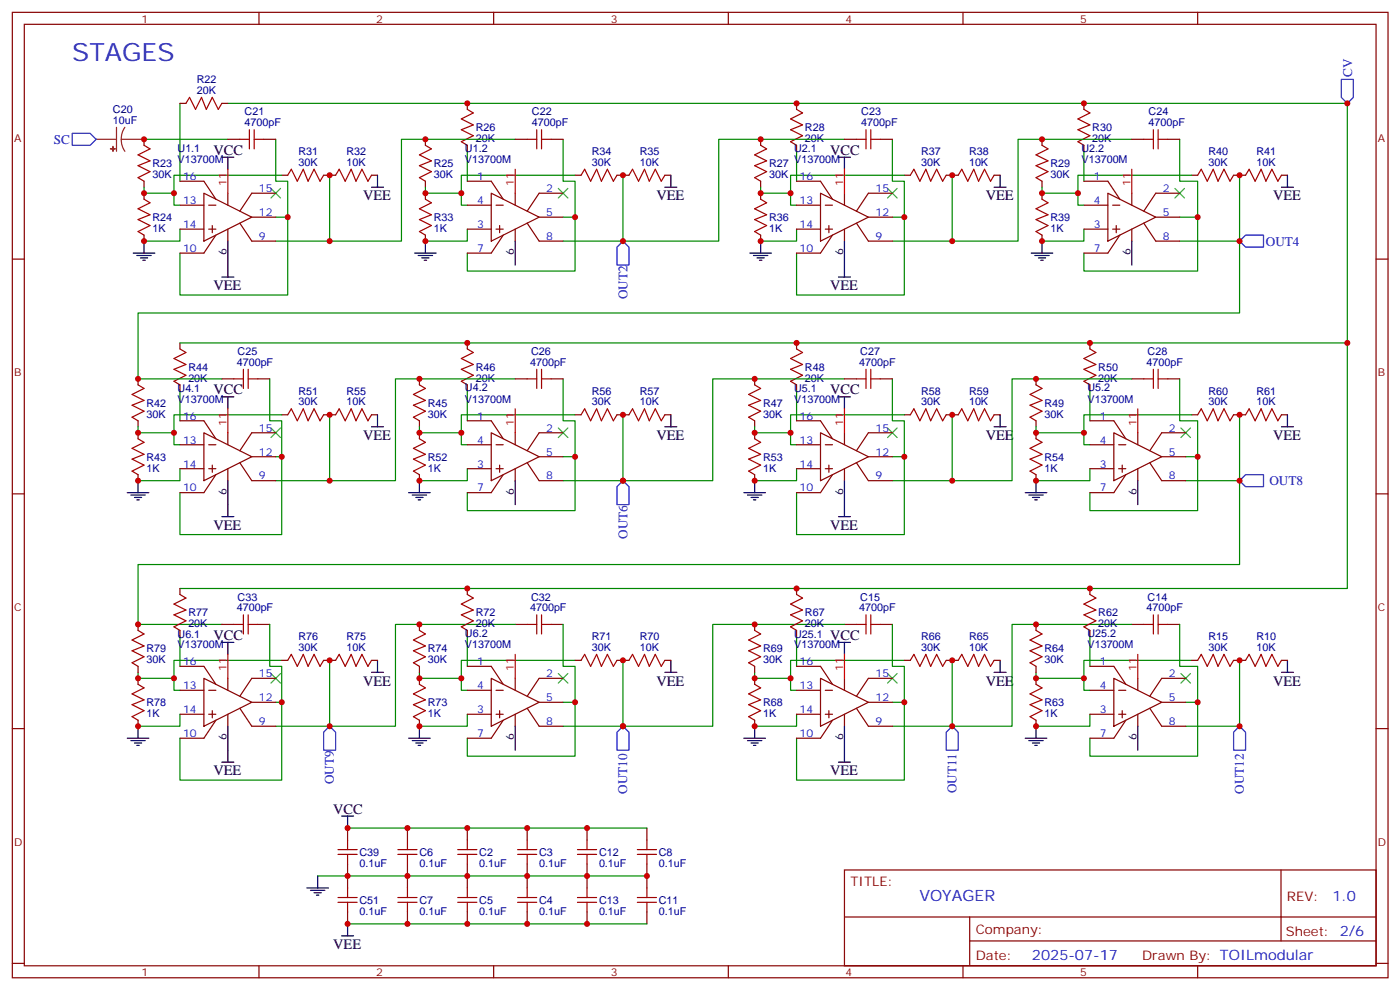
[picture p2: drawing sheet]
<svg xmlns="http://www.w3.org/2000/svg" width="413mm" height="292mm" viewBox="0 0 413 292" stroke-linecap="round" stroke-linejoin="round" font-family="sans-serif">
<g fill="none" stroke="#870000" stroke-width=".35">
<path d="M3.6 3.6h405.4v284.4h-405.4zM7.2 7.2h398.2v277.2h-398.2zM76.3 3.6v3.6M145.5 3.6v3.6M214.6 3.6v3.6M283.7 3.6v3.6M352.9 3.6v3.6M53 30.4h1.8M65.4 30.4h1.7M137.7 30.4v1.8M234.7 30.4v1.8M319.4 30.4v1.8"/>
<path d="M42.4 41v1.8M42.4 53.4v1.7M42.4 56.9v1.8M53 53.4h7.1l3.5 5.3M60.1 56.9l14.1 7.1-14.1 7zM67.1 41h3.6M67.1 56.9v3.5M77.7 41h3.5M81.2 56.9h-7l-3.5 5.3M83 51.6h1.8M95.4 51.6h3.5M109.5 51.6h1.7"/>
<path d="M125.3 41v1.8M125.3 53.4v1.7M125.3 56.9v1.8M137.7 42.8v1.8M137.7 53.4h7l3.6 5.3M144.7 56.9l14.2 7.1-14.2 7zM151.8 41h3.5M151.8 56.9v3.5M162.4 41h3.5M165.9 56.9h-7l-3.6 5.3M169.4 51.6h1.8M181.8 51.6h3.5"/>
<path d="M195.9 51.6h1.8M224.1 41v1.8M224.1 53.4v1.7M224.1 56.9v1.8M234.7 42.8v1.8M234.7 53.4h7.1l3.5 5.3M241.8 56.9l14.1 7.1-14.1 7zM248.8 41h3.5M248.8 56.9v3.5M259.4 41h3.5M262.9 56.9h-7l-3.6 5.3M266.5 51.6h1.7"/>
<path d="M278.8 51.6h3.5M292.9 51.6h1.8M307 41v1.8M307 53.4v1.7M307 56.9v1.8M319.4 42.8v1.8M319.4 53.4h7l3.6 5.3M326.4 56.9l14.1 7.1-14.1 7zM333.5 41h3.5M333.5 56.9v3.5M344.1 41h3.5M347.6 56.9h-7.1l-3.5 5.3"/>
<path d="M351.1 51.6h1.8M363.5 51.6h3.5M377.6 51.6h1.7M3.6 76.3h3.6M42.4 69.3v1.7M53 60.4h7.1M53 67.5h7.1M61.5 60.4h2.1M61.5 67.5h2.1M62.5 66.4v2.1M63.6 69.3l-3.5 5.2h-7.1M67.1 67.5v3.5"/>
<path d="M70.7 65.7l3.5 5.3h7M74.2 64h7M125.3 69.3v1.7M137.7 60.4h7M137.7 67.5h7M146.2 60.4h2.1M146.2 67.5h2.1M147.2 66.4v2.1M148.3 69.3l-3.6 5.2h-7M151.8 67.5v3.5M155.3 65.7l3.6 5.3h7M158.9 64h7"/>
<path d="M224.1 69.3v1.7M234.7 60.4h7.1M234.7 67.5h7.1M243.2 60.4h2.1M243.2 67.5h2.1M244.2 66.4v2.1M245.3 69.3l-3.5 5.2h-7.1M248.8 67.5v3.5M252.3 65.7l3.6 5.3h7M255.9 64h7M307 69.3v1.7M319.4 60.4h7"/>
<path d="M319.4 67.5h7M327.8 60.4h2.2M327.8 67.5h2.2M328.9 66.4v2.1M330 69.3l-3.6 5.2h-7M333.5 67.5v3.5M337 65.7l3.5 5.3h7.1M340.5 64h7.1M405.4 76.3h3.6M40.7 111.6v1.7M53 101v1.8M53 113.3v1.8"/>
<path d="M65.4 111.6h3.5M76 111.6h3.5M123.6 111.6v1.7M137.7 101v1.8M137.7 113.3v1.8M151.8 111.6h3.5M162.4 111.6h3.5M222.4 111.6v1.7M234.7 101v1.8M234.7 113.3v1.8M248.8 111.6h3.5M259.4 111.6h3.5"/>
<path d="M305.3 111.6v1.7M321.1 101v1.8M321.1 113.3v1.8M333.5 111.6h3.5M344.1 111.6h3.5M40.7 123.9v1.8M40.7 127.5v1.7M40.7 139.8v1.8M53 131h7.1M53 138h7.1M53 123.9h7.1l3.5 5.3M60.1 127.5l14.1 7-14.1 7.1z"/>
<path d="M61.5 131h2.1M61.5 138h2.1M62.5 137v2.1M63.6 139.8l-3.5 5.3h-7.1M67.1 127.5v3.5M67.1 138v3.6M70.7 136.3l3.5 5.3h7M74.2 134.5h7M81.2 127.5h-7l-3.5 5.3M83 122.2h1.8M95.4 122.2h3.5M109.5 122.2h1.7"/>
<path d="M123.6 123.9v1.8M123.6 127.5v1.7M123.6 139.8v1.8M137.7 131h7M137.7 138h7M137.7 123.9h7l3.6 5.3M144.7 127.5l14.2 7-14.2 7.1zM146.2 131h2.1M146.2 138h2.1M147.2 137v2.1M148.3 139.8l-3.6 5.3h-7M151.8 127.5v3.5"/>
<path d="M151.8 138v3.6M155.3 136.3l3.6 5.3h7M158.9 134.5h7M165.9 127.5h-7l-3.6 5.3M169.4 122.2h1.8M181.8 122.2h3.5M195.9 122.2h1.8M222.4 123.9v1.8M222.4 127.5v1.7M222.4 139.8v1.8M234.7 131h7.1M234.7 138h7.1"/>
<path d="M234.7 123.9h7.1l3.5 5.3M241.8 127.5l14.1 7-14.1 7.1zM243.2 131h2.1M243.2 138h2.1M244.2 137v2.1M245.3 139.8l-3.5 5.3h-7.1M248.8 127.5v3.5M248.8 138v3.6M252.3 136.3l3.6 5.3h7M255.9 134.5h7M262.9 127.5h-7l-3.6 5.3M266.5 122.2h1.7"/>
<path d="M278.8 122.2h3.5M292.9 122.2h1.8M305.3 123.9v1.8M305.3 127.5v1.7M305.3 139.8v1.8M321.1 131h7.1M321.1 138h7.1M321.1 123.9h7.1l3.5 5.3M328.2 127.5l14.1 7-14.1 7.1zM329.6 131h2.1M329.6 138h2.1M330.7 137v2.1"/>
<path d="M331.7 139.8l-3.5 5.3h-7.1M335.2 127.5v3.5M335.2 138v3.6M338.8 136.3l3.5 5.3h7.1M342.3 134.5h7.1M349.4 127.5h-7.1l-3.5 5.3M351.1 122.2h1.8M363.5 122.2h3.5M377.6 122.2h1.7M3.6 145.5h3.6M405.4 145.5h3.6M53 173.3v1.8"/>
<path d="M137.7 173.3v1.8M234.7 173.3v1.8M321.1 173.3v1.8M40.7 183.9v1.8M40.7 196.3v1.7M40.7 199.8v1.7M53 185.7v1.7M53 196.3h7.1l3.5 5.2M60.1 199.8l14.1 7-14.1 7.1zM65.4 183.9h3.5M67.1 199.8v3.5M76 183.9h3.5"/>
<path d="M81.2 199.8h-7l-3.5 5.3M83 194.5h1.8M95.4 194.5h3.5M109.5 194.5h1.7M123.6 183.9v1.8M123.6 196.3v1.7M123.6 199.8v1.7M137.7 185.7v1.7M137.7 196.3h7l3.6 5.2M144.7 199.8l14.2 7-14.2 7.1zM151.8 183.9h3.5M151.8 199.8v3.5"/>
<path d="M162.4 183.9h3.5M165.9 199.8h-7l-3.6 5.3M169.4 194.5h1.8M181.8 194.5h3.5M195.9 194.5h1.8M222.4 183.9v1.8M222.4 196.3v1.7M222.4 199.8v1.7M234.7 185.7v1.7M234.7 196.3h7.1l3.5 5.2M241.8 199.8l14.1 7-14.1 7.1zM248.8 183.9h3.5"/>
<path d="M248.8 199.8v3.5M259.4 183.9h3.5M262.9 199.8h-7l-3.6 5.3M266.5 194.5h1.7M278.8 194.5h3.5M292.9 194.5h1.8M305.3 183.9v1.8M305.3 196.3v1.7M305.3 199.8v1.7M321.1 185.7v1.7M321.1 196.3h7.1l3.5 5.2M328.2 199.8l14.1 7-14.1 7.1z"/>
<path d="M333.5 183.9h3.5M335.2 199.8v3.5M344.1 183.9h3.5M349.4 199.8h-7.1l-3.5 5.3M351.1 194.5h1.8M363.5 194.5h3.5M377.6 194.5h1.7M3.6 214.6h3.6M40.7 212.1v1.8M53 203.3h7.1M53 210.4h7.1M61.5 203.3h2.1"/>
<path d="M61.5 210.4h2.1M62.5 209.3v2.1M63.6 212.1l-3.5 5.3h-7.1M67.1 210.4v3.5M70.7 208.6l3.5 5.3h7M74.2 206.8h7M123.6 212.1v1.8M137.7 203.3h7M137.7 210.4h7M146.2 203.3h2.1M146.2 210.4h2.1M147.2 209.3v2.1"/>
<path d="M148.3 212.1l-3.6 5.3h-7M151.8 210.4v3.5M155.3 208.6l3.6 5.3h7M158.9 206.8h7M222.4 212.1v1.8M234.7 203.3h7.1M234.7 210.4h7.1M243.2 203.3h2.1M243.2 210.4h2.1M244.2 209.3v2.1M245.3 212.1l-3.5 5.3h-7.1M248.8 210.4v3.5"/>
<path d="M252.3 208.6l3.6 5.3h7M255.9 206.8h7M305.3 212.1v1.8M321.1 203.3h7.1M321.1 210.4h7.1M329.6 203.3h2.1M329.6 210.4h2.1M330.7 209.3v2.1M331.7 212.1l-3.5 5.3h-7.1M335.2 210.4v3.5M338.8 208.6l3.5 5.3h7.1M342.3 206.8h7.1"/>
<path d="M405.4 214.6h3.6M102.4 243.9v3.5M102.4 254.5v7M120.1 243.9v3.5M120.1 254.5v7M137.7 243.9v3.5M137.7 254.5v7M155.3 243.9v3.5M155.3 254.5v7M173 243.9v3.5M173 254.5v7M190.6 243.9v3.5"/>
<path d="M190.6 254.5v7M248.8 256.2h156.6v28.2h-156.6zM377.4 256.2v20.9M102.4 268.6v3.5M120.1 268.6v3.5M137.7 268.6v3.5M155.3 268.6v3.5M173 268.6v3.5M190.6 268.6v3.5M248.8 270.1h156.5M285.7 277.1h119.6M285.7 270.1v14.1"/>
<path d="M3.6 283.7h3.6M76.3 284.4v3.6M145.5 284.4v3.6M214.6 284.4v3.6M283.7 284.4v3.6M352.9 284.4v3.6M405.4 283.7h3.6"/>
</g>
<path d="M21.3 39.3h5.3l1.7 1.7-1.7 1.8h-5.3zM395.2 23.4h3.5v5.3l-1.7 1.7-1.8-1.7zM181.8 72.8l1.8-1.8 1.7 1.8v5.3h-3.5zM365.2 71l1.8-1.7h5.3v3.5h-5.3zM183.6 141.6l1.7 1.7v5.3h-3.5v-5.3zM365.2 141.6l1.8-1.8h5.3v3.5h-5.3zM97.1 213.9l1.8 1.8v5.2h-3.5v-5.2zM181.8 215.7l1.8-1.8 1.7 1.8v5.2h-3.5zM278.8 215.7l1.8-1.8 1.7 1.8v5.2h-3.5zM365.2 213.9l1.8 1.8v5.2h-3.5v-5.2z" fill="none" stroke="#00f" stroke-width=".35"/>
<g fill="none" stroke="#a10000" stroke-width=".35">
<path d="M54.8 30.4l1-1.7 1.8 3.5 1.8-3.5 1.4 3.5 1.7-3.5 1.8 3.5 1.1-1.8M73.5 38.2v5.7M74.9 38.2v5.7M137.7 32.2l1.8 1.1-3.6 1.7 3.6 1.8-3.6 1.4 3.6 1.8-3.6 1.7 1.8 1.1M158.2 38.2v5.7M159.6 38.2v5.7M234.7 32.2l1.8 1.1-3.6 1.7 3.6 1.8-3.6 1.4 3.6 1.8-3.6 1.7 1.8 1.1M255.2 38.2v5.7M256.6 38.2v5.7M319.4 32.2l1.7 1.1-3.5 1.7 3.5 1.8-3.5 1.4 3.5 1.8-3.5 1.7 1.8 1.1M339.8 38.2v5.7M341.2 38.2v5.7"/>
<path d="M42.4 58.7l1.8 1-3.5 1.8 3.5 1.8-3.5 1.4 3.5 1.7-3.5 1.8 1.7 1.1M42.4 42.8l1.8 1.1-3.5 1.7 3.5 1.8-3.5 1.4 3.5 1.8-3.5 1.7 1.7 1.1M70.7 41h2.8M74.9 41h2.8M84.8 51.6l1-1.8 1.8 3.6 1.8-3.6 1.4 3.6 1.7-3.6 1.8 3.6 1.1-1.8M98.9 51.6l1-1.8 1.8 3.6 1.8-3.6 1.4 3.6 1.7-3.6 1.8 3.6 1.1-1.8M125.3 58.7l1.8 1-3.5 1.8 3.5 1.8-3.5 1.4 3.5 1.7-3.5 1.8 1.7 1.1M125.3 42.8l1.8 1.1-3.5 1.7 3.5 1.8-3.5 1.4 3.5 1.8-3.5 1.7 1.7 1.1M155.3 41h2.9M159.6 41h2.8M171.2 51.6l1.1-1.8 1.7 3.6 1.8-3.6 1.4 3.6 1.8-3.6 1.7 3.6 1.1-1.8M185.3 51.6l1.1-1.8 1.7 3.6 1.8-3.6 1.4 3.6 1.8-3.6 1.7 3.6 1.1-1.8"/>
<path d="M224.1 58.7l1.8 1-3.5 1.8 3.5 1.8-3.5 1.4 3.5 1.7-3.5 1.8 1.7 1.1M224.1 42.8l1.8 1.1-3.5 1.7 3.5 1.8-3.5 1.4 3.5 1.8-3.5 1.7 1.7 1.1M252.3 41h2.9M256.6 41h2.8M268.2 51.6l1.1-1.8 1.7 3.6 1.8-3.6 1.4 3.6 1.8-3.6 1.7 3.6 1.1-1.8M282.3 51.6l1.1-1.8 1.8 3.6 1.7-3.6 1.4 3.6 1.8-3.6 1.8 3.6 1-1.8M307 58.7l1.8 1-3.5 1.8 3.5 1.8-3.5 1.4 3.5 1.7-3.5 1.8 1.7 1.1M307 42.8l1.8 1.1-3.5 1.7 3.5 1.8-3.5 1.4 3.5 1.8-3.5 1.7 1.7 1.1M337 41h2.8M341.2 41h2.9M352.9 51.6l1-1.8 1.8 3.6 1.8-3.6 1.4 3.6 1.7-3.6 1.8 3.6 1.1-1.8M367 51.6l1.1-1.8 1.7 3.6 1.8-3.6 1.4 3.6 1.8-3.6 1.7 3.6 1.1-1.8"/>
<path d="M40.7 113.3l1.7 1.1-3.5 1.8 3.5 1.7-3.5 1.4 3.5 1.8-3.5 1.8 1.8 1M53 102.8l1.8 1-3.5 1.8 3.5 1.8-3.5 1.4 3.5 1.7-3.5 1.8 1.7 1M68.9 111.6h2.8M71.7 108.8v5.6M73.1 111.6h2.9M73.1 108.8v5.6M123.6 113.3l1.7 1.1-3.5 1.8 3.5 1.7-3.5 1.4 3.5 1.8-3.5 1.8 1.8 1M137.7 102.8l1.8 1-3.6 1.8 3.6 1.8-3.6 1.4 3.6 1.7-3.6 1.8 1.8 1M155.3 111.6h2.9M158.2 108.8v5.6M159.6 111.6h2.8M159.6 108.8v5.6"/>
<path d="M222.4 113.3l1.7 1.1-3.5 1.8 3.5 1.7-3.5 1.4 3.5 1.8-3.5 1.8 1.8 1M234.7 102.8l1.8 1-3.6 1.8 3.6 1.8-3.6 1.4 3.6 1.7-3.6 1.8 1.8 1M252.3 111.6h2.9M255.2 108.8v5.6M256.6 111.6h2.8M256.6 108.8v5.6M305.3 113.3l1.7 1.1-3.5 1.8 3.5 1.7-3.5 1.4 3.5 1.8-3.5 1.8 1.8 1M321.1 102.8l1.8 1-3.5 1.8 3.5 1.8-3.5 1.4 3.5 1.7-3.5 1.8 1.7 1M337 111.6h2.8M339.8 108.8v5.6M341.2 108.8v5.6M341.2 111.6h2.9"/>
<path d="M40.7 129.2l1.7 1.1-3.5 1.7 3.5 1.8-3.5 1.4 3.5 1.8-3.5 1.7 1.8 1.1M84.8 122.2l1-1.8 1.8 3.5 1.8-3.5 1.4 3.5 1.7-3.5 1.8 3.5 1.1-1.7M98.9 122.2l1-1.8 1.8 3.5 1.8-3.5 1.4 3.5 1.7-3.5 1.8 3.5 1.1-1.7M123.6 129.2l1.7 1.1-3.5 1.7 3.5 1.8-3.5 1.4 3.5 1.8-3.5 1.7 1.8 1.1M171.2 122.2l1.1-1.8 1.7 3.5 1.8-3.5 1.4 3.5 1.8-3.5 1.7 3.5 1.1-1.7M185.3 122.2l1.1-1.8 1.7 3.5 1.8-3.5 1.4 3.5 1.8-3.5 1.7 3.5 1.1-1.7M222.4 129.2l1.7 1.1-3.5 1.7 3.5 1.8-3.5 1.4 3.5 1.8-3.5 1.7 1.8 1.1M268.2 122.2l1.1-1.8 1.7 3.5 1.8-3.5 1.4 3.5 1.8-3.5 1.7 3.5 1.1-1.7M282.3 122.2l1.1-1.8 1.8 3.5 1.7-3.5 1.4 3.5 1.8-3.5 1.8 3.5 1-1.7M305.3 129.2l1.7 1.1-3.5 1.7 3.5 1.8-3.5 1.4 3.5 1.8-3.5 1.7 1.8 1.1M352.9 122.2l1-1.8 1.8 3.5 1.8-3.5 1.4 3.5 1.7-3.5 1.8 3.5 1.1-1.7M367 122.2l1.1-1.8 1.7 3.5 1.8-3.5 1.4 3.5 1.8-3.5 1.7 3.5 1.1-1.7"/>
<path d="M53 175.1l1.8 1-3.5 1.8 3.5 1.8-3.5 1.4 3.5 1.7-3.5 1.8 1.7 1.1M137.7 175.1l1.8 1-3.6 1.8 3.6 1.8-3.6 1.4 3.6 1.7-3.6 1.8 1.8 1.1M234.7 175.1l1.8 1-3.6 1.8 3.6 1.8-3.6 1.4 3.6 1.7-3.6 1.8 1.8 1.1M321.1 175.1l1.8 1-3.5 1.8 3.5 1.8-3.5 1.4 3.5 1.7-3.5 1.8 1.7 1.1M40.7 185.7l1.7 1-3.5 1.8 3.5 1.8-3.5 1.4 3.5 1.7-3.5 1.8 1.8 1.1M68.9 183.9h2.8M71.7 181.1v5.6M73.1 181.1v5.6M73.1 183.9h2.9M84.8 194.5l1-1.8 1.8 3.6 1.8-3.6 1.4 3.6 1.7-3.6 1.8 3.6 1.1-1.8M98.9 194.5l1-1.8 1.8 3.6 1.8-3.6 1.4 3.6 1.7-3.6 1.8 3.6 1.1-1.8M123.6 185.7l1.7 1-3.5 1.8 3.5 1.8-3.5 1.4 3.5 1.7-3.5 1.8 1.8 1.1"/>
<path d="M155.3 183.9h2.9M158.2 181.1v5.6M159.6 181.1v5.6M159.6 183.9h2.8M171.2 194.5l1.1-1.8 1.7 3.6 1.8-3.6 1.4 3.6 1.8-3.6 1.7 3.6 1.1-1.8M185.3 194.5l1.1-1.8 1.7 3.6 1.8-3.6 1.4 3.6 1.8-3.6 1.7 3.6 1.1-1.8M222.4 185.7l1.7 1-3.5 1.8 3.5 1.8-3.5 1.4 3.5 1.7-3.5 1.8 1.8 1.1M252.3 183.9h2.9M255.2 181.1v5.6M256.6 181.1v5.6M256.6 183.9h2.8M268.2 194.5l1.1-1.8 1.7 3.6 1.8-3.6 1.4 3.6 1.8-3.6 1.7 3.6 1.1-1.8"/>
<path d="M282.3 194.5l1.1-1.8 1.8 3.6 1.7-3.6 1.4 3.6 1.8-3.6 1.8 3.6 1-1.8M305.3 185.7l1.7 1-3.5 1.8 3.5 1.8-3.5 1.4 3.5 1.7-3.5 1.8 1.8 1.1M337 183.9h2.8M339.8 181.1v5.6M341.2 181.1v5.6M341.2 183.9h2.9M352.9 194.5l1-1.8 1.8 3.6 1.8-3.6 1.4 3.6 1.7-3.6 1.8 3.6 1.1-1.8M367 194.5l1.1-1.8 1.7 3.6 1.8-3.6 1.4 3.6 1.8-3.6 1.7 3.6 1.1-1.8M40.7 201.5l1.7 1.1-3.5 1.8 3.5 1.7-3.5 1.4 3.5 1.8-3.5 1.8 1.8 1M123.6 201.5l1.7 1.1-3.5 1.8 3.5 1.7-3.5 1.4 3.5 1.8-3.5 1.8 1.8 1M222.4 201.5l1.7 1.1-3.5 1.8 3.5 1.7-3.5 1.4 3.5 1.8-3.5 1.8 1.8 1M305.3 201.5l1.7 1.1-3.5 1.8 3.5 1.7-3.5 1.4 3.5 1.8-3.5 1.8 1.8 1"/>
<path d="M99.6 251.6h5.6M99.6 250.2h5.6M102.4 247.4v2.8M102.4 251.6v2.9M117.2 251.6h5.7M117.2 250.2h5.7M120.1 247.4v2.8M120.1 251.6v2.9M134.9 251.6h5.6M134.9 250.2h5.6M137.7 247.4v2.8M137.7 251.6v2.9"/>
<path d="M152.5 251.6h5.7M152.5 250.2h5.7M155.3 247.4v2.8M155.3 251.6v2.9M170.1 251.6h5.7M170.1 250.2h5.7M173 247.4v2.8M173 251.6v2.9M187.8 251.6h5.6M187.8 250.2h5.6M190.6 247.4v2.8M190.6 251.6v2.9"/>
<path d="M99.6 264.3h5.6M99.6 265.7h5.6M102.4 261.5v2.8M102.4 265.7v2.9M117.2 264.3h5.7M117.2 265.7h5.7M120.1 261.5v2.8M120.1 265.7v2.9M134.9 264.3h5.6M134.9 265.7h5.6M137.7 261.5v2.8M137.7 265.7v2.9"/>
<path d="M152.5 264.3h5.7M152.5 265.7h5.7M155.3 261.5v2.8M155.3 265.7v2.9M170.1 264.3h5.7M170.1 265.7h5.7M173 261.5v2.8M173 265.7v2.9M187.8 264.3h5.6M187.8 265.7h5.6M190.6 261.5v2.8M190.6 265.7v2.9"/>
</g>
<g fill="none" stroke="#008700" stroke-width=".35">
<path d="M53 30.4v23M67.1 30.4h329.9v70.6h-344M42.4 55.1v1.8h8.9M42.4 41h24.7M81.2 41v12.4h3.6v10.6h-3.6M83 51.6h-31.7v8.8h1.7M125.3 55.1v1.8h10.6M137.7 44.6v8.8M151.8 41h-33.5v30h-21.2v-19.4M165.9 41v12.4h3.5v10.6h-3.5M169.4 51.6h-33.5v8.8h1.8M224.1 55.1v1.8h8.8"/>
<path d="M234.7 44.6v8.8M248.8 41h-37v30h-28.2v-19.4M262.9 41v12.4h3.6v10.6h-3.6M266.5 51.6h-33.6v8.8h1.8M307 55.1v1.8h10.6M319.4 44.6v8.8M333.5 41h-33.5v30h-19.4v-19.4M347.6 41v12.4h5.3v10.6h-5.3M351.1 51.6h-33.5v8.8h1.8M365.2 51.6v19.4h-17.6M53 67.5v3.5h-10.6M81.2 71h15.9"/>
<path d="M84.8 64v22.9h-31.8v-12.4M137.7 67.5v3.5h-12.4M165.9 71h17.7M169.4 64v15.8h-31.7v-5.3M234.7 67.5v3.5h-10.6M262.9 71h17.7M266.5 64v22.9h-31.8v-12.4M319.4 67.5v3.5h-12.4M352.9 64v15.8h-33.5v-5.3M365.2 71v21.2h-324.5v19.4h24.7M53 115.1v8.8M79.5 111.6v12.3h3.5v10.6h-1.8"/>
<path d="M137.7 115.1v8.8M151.8 111.6h-35.3v30h-19.4v-19.4M165.9 111.6v12.3h3.5v10.6h-3.5M234.7 115.1v8.8M248.8 111.6h-38.8v30h-26.4M262.9 111.6v12.3h3.6v10.6M321.1 115.1v8.8M333.5 111.6h-35.3v30h-17.6M347.6 111.6v12.3h5.3v10.6M397 101v72.3h-344M40.7 125.7v1.8h10.6M53 138v3.6h-12.3"/>
<path d="M83 122.2h-31.7v8.8h1.7M83 134.5v22.9h-30v-12.3M123.6 125.7v1.8h12.3M137.7 138v3.6h-14.1M169.4 134.5v15.9h-31.7v-5.3M169.4 122.2h-33.5v8.8h1.8M183.6 122.2v19.4h-17.7M222.4 125.7v1.8h10.5M234.7 138v3.6h-12.3M262.9 134.5h3.6v22.9h-31.8v-12.3M266.5 122.2h-33.6v8.8h1.8M280.6 122.2v19.4h-17.7"/>
<path d="M305.3 125.7v1.8h14.1M321.1 138v3.6h-15.8M349.4 134.5h3.5v15.9h-31.8v-5.3M351.1 122.2h-31.7v8.8h1.7M365.2 122.2v19.4h-15.8M81.2 141.6h15.9M365.2 141.6v24.7h-324.5v17.6h24.7M40.7 198v1.8h10.6M53 187.4v8.9M79.5 183.9v12.4h3.5v10.5h-1.8M83 194.5h-31.7v8.8h1.7M123.6 198v1.8h12.3"/>
<path d="M137.7 187.4v8.9M151.8 183.9h-35.3v30h-19.4v-19.4M165.9 183.9v12.4h3.5v10.5h-3.5M169.4 194.5h-33.5v8.8h1.8M183.6 194.5v19.4h-17.7M222.4 198v1.8h10.5M234.7 187.4v8.9M248.8 183.9h-38.8v30h-26.4M262.9 183.9v12.4h3.6v10.5M266.5 194.5h-33.6v8.8h1.8M280.6 194.5v19.4h-17.7M305.3 198v1.8h14.1"/>
<path d="M321.1 187.4v8.9M333.5 183.9h-35.3v30h-17.6M347.6 183.9v12.4h5.3v10.5M351.1 194.5h-31.7v8.8h1.7M365.2 194.5v19.4h-15.8M53 210.4v3.5h-12.3M81.2 213.9h15.9M83 206.8v23h-30v-12.4M137.7 210.4v3.5h-14.1M169.4 206.8v15.9h-31.7v-5.3M234.7 210.4v3.5h-12.3M262.9 206.8h3.6v23h-31.8v-12.4"/>
<path d="M321.1 210.4v3.5h-15.8M349.4 206.8h3.5v15.9h-31.8v-5.3M93.6 258h97M102.4 243.9h88.2M102.4 272.1h88.2"/>
</g>
<g fill="none" stroke="#000" stroke-width=".35">
<path d="M65.4 46.3h3.5M67.1 46.3v3.5M109.5 55.1h3.5M111.2 51.6v3.5M195.9 55.1h3.5M197.7 51.6v3.5M247.1 46.3h3.5M248.8 46.3v3.5M292.9 55.1h3.5M294.7 51.6v3.5M377.6 55.1h3.5M379.3 51.6v3.5"/>
<path d="M39.3 74.5h6.3M40.3 75.2h4.3M41.4 76h2.1M42.1 76.7h.7M42.4 71v3.5M67.1 71v10.6M122.2 74.5h6.3M123.2 75.2h4.3M124.3 76h2.1M125 76.7h.7M125.3 71v3.5M151.8 71v7.1"/>
<path d="M220.9 74.5h6.4M222 75.2h4.2M223.1 76h2.1M223.8 76.7h.7M224.1 71v3.5M248.8 71v10.6M303.8 74.5h6.4M304.9 75.2h4.2M306 76h2.1M306.7 76.7h.7M307 71v3.5M333.5 71v7.1"/>
<path d="M65.4 81.6h3.5M247.1 81.6h3.5M65.4 116.9h3.5M67.1 116.9v3.5M247.1 116.9h3.5M248.8 116.9v3.5M109.5 125.7h3.5M111.2 122.2v3.5M195.9 125.7h3.5M197.7 122.2v3.5M292.9 125.7h3.5M294.7 122.2v3.5"/>
<path d="M377.6 125.7h3.5M379.3 122.2v3.5M37.5 145.1h6.4M38.6 145.8h4.2M39.6 146.5h2.1M40.3 147.2h.7M40.7 141.6v3.5M65.4 152.2h3.5M67.1 141.6v10.6M120.4 145.1h6.4M121.5 145.8h4.2M122.5 146.5h2.1"/>
<path d="M123.2 147.2h.7M123.6 141.6v3.5M151.8 141.6v7M219.2 145.1h6.3M220.2 145.8h4.3M221.3 146.5h2.1M222 147.2h.7M222.4 141.6v3.5M247.1 152.2h3.5M248.8 141.6v10.6M302.1 145.1h6.3M303.1 145.8h4.3"/>
<path d="M304.2 146.5h2.1M304.9 147.2h.7M305.3 141.6v3.5M335.2 141.6v7M65.4 189.2h3.5M67.1 189.2v3.5M109.5 198h3.5M111.2 194.5v3.5M195.9 198h3.5M197.7 194.5v3.5M247.1 189.2h3.5M248.8 189.2v3.5"/>
<path d="M292.9 198h3.5M294.7 194.5v3.5M377.6 198h3.5M379.3 194.5v3.5M37.5 217.4h6.4M38.6 218.1h4.2M39.6 218.8h2.1M40.3 219.5h.7M40.7 213.9v3.5M67.1 213.9v10.6M120.4 217.4h6.4M121.5 218.1h4.2"/>
<path d="M122.5 218.8h2.1M123.2 219.5h.7M123.6 213.9v3.5M151.8 213.9v7M219.2 217.4h6.3M220.2 218.1h4.3M221.3 218.8h2.1M222 219.5h.7M222.4 213.9v3.5M248.8 213.9v10.6M302.1 217.4h6.3M303.1 218.1h4.3"/>
<path d="M304.2 218.8h2.1M304.9 219.5h.7M305.3 213.9v3.5M335.2 213.9v7M65.4 224.5h3.5M247.1 224.5h3.5M93.6 258v3.5M100.6 240.3h3.6M102.4 240.3v3.6M90.4 261.5h6.4M91.5 262.2h4.2M92.5 262.9h2.2"/>
<path d="M93.2 263.6h.7M100.6 275.6h3.6M102.4 272.1v3.5"/>
</g>
<g fill="none" stroke="#3c3" stroke-width=".35">
<path d="M79.8 55.5l2.9 2.8M82.7 55.5l-2.9 2.8M164.5 55.5l2.8 2.8M167.3 55.5l-2.8 2.8M261.5 55.5l2.8 2.8M264.3 55.5l-2.8 2.8M346.2 55.5l2.8 2.8M349 55.5l-2.8 2.8M79.8 126l2.9 2.9M82.7 126l-2.9 2.9M164.5 126l2.8 2.9M167.3 126l-2.8 2.9"/>
<path d="M261.5 126l2.8 2.9M264.3 126l-2.8 2.9M347.9 126l2.9 2.9M350.8 126l-2.9 2.9M79.8 198.4l2.9 2.8M82.7 198.4l-2.9 2.8M164.5 198.4l2.8 2.8M167.3 198.4l-2.8 2.8M261.5 198.4l2.8 2.8M264.3 198.4l-2.8 2.8M347.9 198.4l2.9 2.8M350.8 198.4l-2.9 2.8"/>
</g>
<path d="M34.3 37.5v7.1M36.8 37.5l-.8 1.7-.3 1.8M28.3 41h6M35.7 41l.3 1.9 .8 1.7M35.7 41h6.7" fill="none" stroke="#8c2424" stroke-width=".35"/>
<g fill="#8c2424" stroke="#8c2424" stroke-width=".35">
<path d="M33.3 43.1v1.5z"/>
<path d="M32.6 43.8l1.4 .1z"/>
</g>
<path d="M67.1 49.8v7.1M151.8 49.8v7.1M248.8 49.8v7.1M333.5 49.8v7.1M67.1 120.4v7.1M151.8 120.4v7.1M248.8 120.4v7.1M335.2 120.4v7.1M67.1 192.7v7.1M151.8 192.7v7.1M248.8 192.7v7.1M335.2 192.7v7.1" fill="none" stroke="#f00" stroke-width=".35"/>
<g fill="#c00">
<circle cx="234.7" cy="30.4" r=".88"/>
<circle cx="319.4" cy="30.4" r=".88"/>
<circle cx="123.6" cy="111.6" r=".88"/>
<circle cx="123.6" cy="127.5" r=".88"/>
<circle cx="123.6" cy="141.6" r=".88"/>
<circle cx="280.6" cy="141.6" r=".88"/>
<circle cx="183.6" cy="141.6" r=".88"/>
<circle cx="365.2" cy="122.2" r=".88"/>
<circle cx="321.1" cy="101" r=".88"/>
<circle cx="305.3" cy="141.6" r=".88"/>
<circle cx="305.3" cy="127.5" r=".88"/>
<circle cx="305.3" cy="111.6" r=".88"/>
<circle cx="280.6" cy="122.2" r=".88"/>
<circle cx="234.7" cy="101" r=".88"/>
<circle cx="222.4" cy="141.6" r=".88"/>
<circle cx="222.4" cy="127.5" r=".88"/>
<circle cx="222.4" cy="111.6" r=".88"/>
<circle cx="183.6" cy="122.2" r=".88"/>
<circle cx="137.7" cy="101" r=".88"/>
<circle cx="97.1" cy="122.2" r=".88"/>
<circle cx="40.7" cy="141.6" r=".88"/>
<circle cx="40.7" cy="127.5" r=".88"/>
<circle cx="40.7" cy="111.6" r=".88"/>
<circle cx="307" cy="71" r=".88"/>
<circle cx="307" cy="56.9" r=".88"/>
<circle cx="307" cy="41" r=".88"/>
<circle cx="280.6" cy="51.6" r=".88"/>
<circle cx="224.1" cy="71" r=".88"/>
<circle cx="224.1" cy="56.9" r=".88"/>
<circle cx="224.1" cy="41" r=".88"/>
<circle cx="183.6" cy="51.6" r=".88"/>
<circle cx="125.3" cy="71" r=".88"/>
<circle cx="125.3" cy="56.9" r=".88"/>
<circle cx="125.3" cy="41" r=".88"/>
<circle cx="137.7" cy="30.4" r=".88"/>
<circle cx="97.1" cy="51.6" r=".88"/>
<circle cx="42.4" cy="71" r=".88"/>
<circle cx="42.4" cy="56.9" r=".88"/>
<circle cx="42.4" cy="41" r=".88"/>
<circle cx="352.9" cy="134.5" r=".88"/>
<circle cx="319.4" cy="127.5" r=".88"/>
<circle cx="266.5" cy="134.5" r=".88"/>
<circle cx="232.9" cy="127.5" r=".88"/>
<circle cx="169.4" cy="134.5" r=".88"/>
<circle cx="135.9" cy="127.5" r=".88"/>
<circle cx="51.3" cy="127.5" r=".88"/>
<circle cx="83" cy="134.5" r=".88"/>
<circle cx="352.9" cy="64" r=".88"/>
<circle cx="317.6" cy="56.9" r=".88"/>
<circle cx="266.5" cy="64" r=".88"/>
<circle cx="232.9" cy="56.9" r=".88"/>
<circle cx="135.9" cy="56.9" r=".88"/>
<circle cx="169.4" cy="64" r=".88"/>
<circle cx="51.3" cy="56.9" r=".88"/>
<circle cx="84.8" cy="64" r=".88"/>
<circle cx="280.6" cy="213.9" r=".88"/>
<circle cx="183.6" cy="213.9" r=".88"/>
<circle cx="137.7" cy="173.3" r=".88"/>
<circle cx="234.7" cy="173.3" r=".88"/>
<circle cx="83" cy="206.8" r=".88"/>
<circle cx="51.3" cy="199.8" r=".88"/>
<circle cx="135.9" cy="199.8" r=".88"/>
<circle cx="169.4" cy="206.8" r=".88"/>
<circle cx="232.9" cy="199.8" r=".88"/>
<circle cx="266.5" cy="206.8" r=".88"/>
<circle cx="319.4" cy="199.8" r=".88"/>
<circle cx="352.9" cy="206.8" r=".88"/>
<circle cx="40.7" cy="199.8" r=".88"/>
<circle cx="40.7" cy="213.9" r=".88"/>
<circle cx="97.1" cy="194.5" r=".88"/>
<circle cx="123.6" cy="183.9" r=".88"/>
<circle cx="123.6" cy="199.8" r=".88"/>
<circle cx="123.6" cy="213.9" r=".88"/>
<circle cx="183.6" cy="194.5" r=".88"/>
<circle cx="222.4" cy="183.9" r=".88"/>
<circle cx="222.4" cy="199.8" r=".88"/>
<circle cx="222.4" cy="213.9" r=".88"/>
<circle cx="280.6" cy="194.5" r=".88"/>
<circle cx="305.3" cy="183.9" r=".88"/>
<circle cx="305.3" cy="199.8" r=".88"/>
<circle cx="305.3" cy="213.9" r=".88"/>
<circle cx="397" cy="101" r=".88"/>
<circle cx="321.1" cy="173.3" r=".88"/>
<circle cx="365.2" cy="51.6" r=".88"/>
<circle cx="365.2" cy="71" r=".88"/>
<circle cx="280.6" cy="71" r=".88"/>
<circle cx="183.6" cy="71" r=".88"/>
<circle cx="97.1" cy="71" r=".88"/>
<circle cx="365.2" cy="141.6" r=".88"/>
<circle cx="40.7" cy="183.9" r=".88"/>
<circle cx="97.1" cy="141.6" r=".88"/>
<circle cx="97.1" cy="213.9" r=".88"/>
<circle cx="365.2" cy="194.5" r=".88"/>
<circle cx="365.2" cy="213.9" r=".88"/>
<circle cx="397" cy="30.4" r=".88"/>
<circle cx="102.4" cy="243.9" r=".88"/>
<circle cx="173" cy="243.9" r=".88"/>
<circle cx="120.1" cy="243.9" r=".88"/>
<circle cx="155.3" cy="243.9" r=".88"/>
<circle cx="137.7" cy="243.9" r=".88"/>
<circle cx="102.4" cy="272.1" r=".88"/>
<circle cx="173" cy="272.1" r=".88"/>
<circle cx="120.1" cy="272.1" r=".88"/>
<circle cx="137.7" cy="272.1" r=".88"/>
<circle cx="155.3" cy="272.1" r=".88"/>
<circle cx="190.6" cy="258" r=".88"/>
<circle cx="173" cy="258" r=".88"/>
<circle cx="120.1" cy="258" r=".88"/>
<circle cx="137.7" cy="258" r=".88"/>
<circle cx="155.3" cy="258" r=".88"/>
<circle cx="102.4" cy="258" r=".88"/>
</g>
<text font-size="7.4" fill="#00f" x="21.3" y="18.1">STAGES</text>
<text font-size="4.6" fill="#00f" x="270.9" y="265.3">VOYAGER</text>
<g font-size="4.2">
<text x="62.9" y="45.6">VCC</text>
<text x="244.6" y="45.6">VCC</text>
<text x="107" y="59">VEE</text>
<text x="193.4" y="59">VEE</text>
<text x="290.4" y="59">VEE</text>
<text x="375.1" y="59">VEE</text>
<text x="62.9" y="85.5">VEE</text>
<text x="244.6" y="85.5">VEE</text>
<text x="62.9" y="116.2">VCC</text>
<text x="244.6" y="116.2">VCC</text>
<text x="107" y="129.6">VEE</text>
<text x="193.4" y="129.6">VEE</text>
<text x="290.4" y="129.6">VEE</text>
<text x="375.1" y="129.6">VEE</text>
<text x="62.9" y="156">VEE</text>
<text x="244.6" y="156">VEE</text>
<text x="62.9" y="188.5">VCC</text>
<text x="244.6" y="188.5">VCC</text>
<text x="107" y="201.9">VEE</text>
<text x="193.4" y="201.9">VEE</text>
<text x="290.4" y="201.9">VEE</text>
<text x="375.1" y="201.9">VEE</text>
<text x="62.9" y="228.4">VEE</text>
<text x="244.6" y="228.4">VEE</text>
<text x="98.2" y="239.6">VCC</text>
<text x="98.2" y="279.5">VEE</text>
</g>
<g font-size="4.2" fill="#00f">
<text x="392.6" y="265.5">1.0</text>
<text x="304.1" y="282.9">2025-07-17</text>
</g>
<g font-size="3.9" fill="#00f">
<text x="398.4" y="22.8" transform="rotate(-90 398.4 22.8)">CV</text>
<text x="15.9" y="42.3">SC</text>
<text x="373" y="72.3">OUT4</text>
<text x="184.8" y="88.2" transform="rotate(-90 184.8 88.2)">OUT2</text>
<text x="374" y="142.8">OUT8</text>
<text x="184.8" y="158.7" transform="rotate(-90 184.8 158.7)">OUT6</text>
<text x="98.4" y="231" transform="rotate(-90 98.4 231)">OUT9</text>
<text x="184.8" y="233.8" transform="rotate(-90 184.8 233.8)">OUT10</text>
<text x="281.8" y="233.7" transform="rotate(-90 281.8 233.7)">OUT11</text>
<text x="366.5" y="233.7" transform="rotate(-90 366.5 233.7)">OUT12</text>
</g>
<g font-size="3.9" fill="#800">
<text x="250.6" y="260.8">TITLE:</text>
<text x="379.2" y="265.5">REV:</text>
<text x="287.5" y="275">Company:</text>
<text x="378.9" y="275.6">Sheet: 2/6</text>
<text x="287.5" y="282.7">Date:</text>
<text x="336.5" y="282.8">Drawn By: TOILmodular</text>
</g>
<g font-size="3.2" fill="#800">
<text x="41.7" y="6.6">1</text>
<text x="110.9" y="6.6">2</text>
<text x="180" y="6.6">3</text>
<text x="249.2" y="6.6">4</text>
<text x="318.3" y="6.6">5</text>
<text x="4.2" y="41.7">A</text>
<text x="406" y="41.7">A</text>
<text x="4.2" y="110.9">B</text>
<text x="406" y="110.9">B</text>
<text x="4.2" y="180">C</text>
<text x="406" y="180">C</text>
<text x="4.2" y="249.2">D</text>
<text x="406" y="249.2">D</text>
<text x="41.7" y="287.4">1</text>
<text x="110.9" y="287.4">2</text>
<text x="180" y="287.4">3</text>
<text x="249.2" y="287.4">4</text>
<text x="318.3" y="287.4">5</text>
</g>
<g font-size="3.2" fill="#000080">
<text x="58" y="27.6">20K</text>
<text x="58" y="24.5">R22</text>
<text x="33.3" y="33.2">C20</text>
<text x="72.1" y="33.9">C21</text>
<text x="156.7" y="33.9">C22</text>
<text x="253.8" y="33.9">C23</text>
<text x="338.4" y="33.9">C24</text>
<text x="33.3" y="36.4">10uF</text>
<text x="72.1" y="37.1">4700pF</text>
<text x="140.2" y="41.9">20K</text>
<text x="140.2" y="38.7">R26</text>
<text x="156.7" y="37.1">4700pF</text>
<text x="237.2" y="41.9">20K</text>
<text x="237.2" y="38.7">R28</text>
<text x="253.8" y="37.1">4700pF</text>
<text x="321.8" y="41.9">20K</text>
<text x="321.8" y="38.7">R30</text>
<text x="338.4" y="37.1">4700pF</text>
<text x="52.3" y="44.9">U1.1</text>
<text x="88" y="45.6">R31</text>
<text x="102.1" y="45.6">R32</text>
<text x="137" y="44.7">U1.2</text>
<text x="174.4" y="45.6">R34</text>
<text x="188.5" y="45.6">R35</text>
<text x="234" y="44.9">U2.1</text>
<text x="271.4" y="45.6">R37</text>
<text x="285.5" y="45.6">R38</text>
<text x="318.7" y="44.7">U2.2</text>
<text x="356.1" y="45.6">R40</text>
<text x="370.2" y="45.6">R41</text>
<text x="44.9" y="52.4">30K</text>
<text x="44.9" y="49.2">R23</text>
<text x="52.3" y="48.1">V13700M</text>
<text x="88" y="48.8">30K</text>
<text x="102.1" y="48.8">10K</text>
<text x="127.8" y="52.4">30K</text>
<text x="127.8" y="49.2">R25</text>
<text x="137" y="48.1">V13700M</text>
<text x="174.4" y="48.8">30K</text>
<text x="188.5" y="48.8">10K</text>
<text x="226.6" y="52.4">30K</text>
<text x="226.6" y="49.2">R27</text>
<text x="234" y="48.1">V13700M</text>
<text x="271.4" y="48.8">30K</text>
<text x="285.5" y="48.8">10K</text>
<text x="309.5" y="52.4">30K</text>
<text x="309.5" y="49.2">R29</text>
<text x="318.7" y="48.1">V13700M</text>
<text x="356.1" y="48.8">30K</text>
<text x="370.2" y="48.8">10K</text>
<text x="44.9" y="65.1">R24</text>
<text x="127.8" y="65.1">R33</text>
<text x="226.6" y="65.1">R36</text>
<text x="309.5" y="65.1">R39</text>
<text x="44.9" y="68.3">1K</text>
<text x="127.8" y="68.3">1K</text>
<text x="226.6" y="68.3">1K</text>
<text x="309.5" y="68.3">1K</text>
<text x="69.7" y="107.7">4700pF</text>
<text x="70" y="104.7">C25</text>
<text x="156.2" y="107.7">4700pF</text>
<text x="156.5" y="104.7">C26</text>
<text x="253.2" y="107.7">4700pF</text>
<text x="253.5" y="104.7">C27</text>
<text x="337.9" y="107.7">4700pF</text>
<text x="338.1" y="104.7">C28</text>
<text x="55.5" y="112.4">20K</text>
<text x="55.5" y="109.2">R44</text>
<text x="140.2" y="112.4">20K</text>
<text x="140.2" y="109.2">R46</text>
<text x="237.2" y="112.4">20K</text>
<text x="237.2" y="109.2">R48</text>
<text x="323.6" y="112.4">20K</text>
<text x="323.6" y="109.2">R50</text>
<text x="43.1" y="119.8">R42</text>
<text x="52.3" y="118.6">V13700M</text>
<text x="52.3" y="115.5">U4.1</text>
<text x="88" y="119.3">30K</text>
<text x="88" y="116.2">R51</text>
<text x="102.1" y="119.3">10K</text>
<text x="102.1" y="116.2">R55</text>
<text x="126" y="119.8">R45</text>
<text x="137" y="118.6">V13700M</text>
<text x="137" y="115.3">U4.2</text>
<text x="174.4" y="119.3">30K</text>
<text x="174.4" y="116.2">R56</text>
<text x="188.5" y="119.3">10K</text>
<text x="188.5" y="116.2">R57</text>
<text x="224.8" y="119.8">R47</text>
<text x="234" y="118.6">V13700M</text>
<text x="234" y="115.5">U5.1</text>
<text x="271.4" y="119.3">30K</text>
<text x="271.4" y="116.2">R58</text>
<text x="285.5" y="119.3">10K</text>
<text x="285.5" y="116.2">R59</text>
<text x="307.7" y="119.8">R49</text>
<text x="320.4" y="118.6">V13700M</text>
<text x="320.4" y="115.3">U5.2</text>
<text x="356.1" y="119.3">30K</text>
<text x="356.1" y="116.2">R60</text>
<text x="370.2" y="119.3">10K</text>
<text x="370.2" y="116.2">R61</text>
<text x="43.1" y="123">30K</text>
<text x="126" y="123">30K</text>
<text x="224.8" y="123">30K</text>
<text x="307.7" y="123">30K</text>
<text x="43.1" y="135.7">R43</text>
<text x="126" y="135.7">R52</text>
<text x="224.8" y="135.7">R53</text>
<text x="307.7" y="135.7">R54</text>
<text x="43.1" y="138.9">1K</text>
<text x="126" y="138.9">1K</text>
<text x="224.8" y="138.9">1K</text>
<text x="307.7" y="138.9">1K</text>
<text x="70" y="177">C33</text>
<text x="156.5" y="177">C32</text>
<text x="253.5" y="177">C15</text>
<text x="338.1" y="177">C14</text>
<text x="55.5" y="184.7">20K</text>
<text x="55.5" y="181.5">R77</text>
<text x="69.7" y="180">4700pF</text>
<text x="140.2" y="184.7">20K</text>
<text x="140.2" y="181.5">R72</text>
<text x="156.2" y="180">4700pF</text>
<text x="237.2" y="184.7">20K</text>
<text x="237.2" y="181.5">R67</text>
<text x="253.2" y="180">4700pF</text>
<text x="323.6" y="184.7">20K</text>
<text x="323.6" y="181.5">R62</text>
<text x="337.9" y="180">4700pF</text>
<text x="52.3" y="191">V13700M</text>
<text x="52.3" y="187.8">U6.1</text>
<text x="88" y="191.7">30K</text>
<text x="88" y="188.5">R76</text>
<text x="102.1" y="191.7">10K</text>
<text x="102.1" y="188.5">R75</text>
<text x="137" y="191">V13700M</text>
<text x="137" y="187.6">U6.2</text>
<text x="174.4" y="191.7">30K</text>
<text x="174.4" y="188.5">R71</text>
<text x="188.5" y="191.7">10K</text>
<text x="188.5" y="188.5">R70</text>
<text x="234" y="191">V13700M</text>
<text x="234" y="187.8">U25.1</text>
<text x="271.4" y="191.7">30K</text>
<text x="271.4" y="188.5">R66</text>
<text x="285.5" y="191.7">10K</text>
<text x="285.5" y="188.5">R65</text>
<text x="320.4" y="191">V13700M</text>
<text x="320.4" y="187.6">U25.2</text>
<text x="356.1" y="191.7">30K</text>
<text x="356.1" y="188.5">R15</text>
<text x="370.2" y="191.7">10K</text>
<text x="370.2" y="188.5">R10</text>
<text x="43.1" y="195.3">30K</text>
<text x="43.1" y="192.1">R79</text>
<text x="126" y="195.3">30K</text>
<text x="126" y="192.1">R74</text>
<text x="224.8" y="195.3">30K</text>
<text x="224.8" y="192.1">R69</text>
<text x="307.7" y="195.3">30K</text>
<text x="307.7" y="192.1">R64</text>
<text x="43.1" y="208">R78</text>
<text x="126" y="208">R73</text>
<text x="224.8" y="208">R68</text>
<text x="307.7" y="208">R63</text>
<text x="43.1" y="211.2">1K</text>
<text x="126" y="211.2">1K</text>
<text x="224.8" y="211.2">1K</text>
<text x="307.7" y="211.2">1K</text>
<text x="105.9" y="255.2">0.1uF</text>
<text x="105.9" y="252">C39</text>
<text x="123.6" y="255.2">0.1uF</text>
<text x="123.6" y="252">C6</text>
<text x="141.2" y="255.2">0.1uF</text>
<text x="141.2" y="252">C2</text>
<text x="158.9" y="255.2">0.1uF</text>
<text x="158.9" y="252">C3</text>
<text x="176.5" y="255.2">0.1uF</text>
<text x="176.5" y="252">C12</text>
<text x="194.1" y="255.2">0.1uF</text>
<text x="194.1" y="252">C8</text>
<text x="105.9" y="269.3">0.1uF</text>
<text x="105.9" y="266.1">C51</text>
<text x="123.6" y="269.3">0.1uF</text>
<text x="123.6" y="266.1">C7</text>
<text x="141.2" y="269.3">0.1uF</text>
<text x="141.2" y="266.1">C5</text>
<text x="158.9" y="269.3">0.1uF</text>
<text x="158.9" y="266.1">C4</text>
<text x="176.5" y="269.3">0.1uF</text>
<text x="176.5" y="266.1">C13</text>
<text x="194.1" y="269.3">0.1uF</text>
<text x="194.1" y="266.1">C11</text>
</g>
<g font-size="3.2" fill="#00f">
<text x="53.9" y="53">16</text>
<text x="140.6" y="53">1</text>
<text x="235.6" y="53">16</text>
<text x="322.3" y="53">1</text>
<text x="76.3" y="56.6">15</text>
<text x="161" y="56.6">2</text>
<text x="258" y="56.6">15</text>
<text x="342.7" y="56.6">2</text>
<text x="53.9" y="60.1">13</text>
<text x="76.3" y="63.6">12</text>
<text x="140.6" y="60.1">4</text>
<text x="161" y="63.6">5</text>
<text x="235.6" y="60.1">13</text>
<text x="258" y="63.6">12</text>
<text x="322.3" y="60.1">4</text>
<text x="342.7" y="63.6">5</text>
<text x="53.9" y="67.1">14</text>
<text x="76.3" y="70.7">9</text>
<text x="140.6" y="67.1">3</text>
<text x="161" y="70.7">8</text>
<text x="235.6" y="67.1">14</text>
<text x="258" y="70.7">9</text>
<text x="322.3" y="67.1">3</text>
<text x="342.7" y="70.7">8</text>
<text x="53.9" y="74.2">10</text>
<text x="140.6" y="74.2">7</text>
<text x="235.6" y="74.2">10</text>
<text x="322.3" y="74.2">7</text>
<text x="53.9" y="123.6">16</text>
<text x="140.6" y="123.6">1</text>
<text x="235.6" y="123.6">16</text>
<text x="324.1" y="123.6">1</text>
<text x="53.9" y="130.6">13</text>
<text x="76.3" y="127.1">15</text>
<text x="140.6" y="130.6">4</text>
<text x="161" y="127.1">2</text>
<text x="235.6" y="130.6">13</text>
<text x="258" y="127.1">15</text>
<text x="324.1" y="130.6">4</text>
<text x="344.4" y="127.1">2</text>
<text x="53.9" y="137.7">14</text>
<text x="76.3" y="134.2">12</text>
<text x="140.6" y="137.7">3</text>
<text x="161" y="134.2">5</text>
<text x="235.6" y="137.7">14</text>
<text x="258" y="134.2">12</text>
<text x="324.1" y="137.7">3</text>
<text x="344.4" y="134.2">5</text>
<text x="76.3" y="141.2">9</text>
<text x="161" y="141.2">8</text>
<text x="258" y="141.2">9</text>
<text x="344.4" y="141.2">8</text>
<text x="53.9" y="144.7">10</text>
<text x="140.6" y="144.7">7</text>
<text x="235.6" y="144.7">10</text>
<text x="324.1" y="144.7">7</text>
<text x="53.9" y="195.9">16</text>
<text x="140.6" y="195.9">1</text>
<text x="235.6" y="195.9">16</text>
<text x="324.1" y="195.9">1</text>
<text x="53.9" y="203">13</text>
<text x="76.3" y="199.4">15</text>
<text x="140.6" y="203">4</text>
<text x="161" y="199.4">2</text>
<text x="235.6" y="203">13</text>
<text x="258" y="199.4">15</text>
<text x="324.1" y="203">4</text>
<text x="344.4" y="199.4">2</text>
<text x="76.3" y="206.5">12</text>
<text x="161" y="206.5">5</text>
<text x="258" y="206.5">12</text>
<text x="344.4" y="206.5">5</text>
<text x="53.9" y="210">14</text>
<text x="76.3" y="213.5">9</text>
<text x="140.6" y="210">3</text>
<text x="161" y="213.5">8</text>
<text x="235.6" y="210">14</text>
<text x="258" y="213.5">9</text>
<text x="324.1" y="210">3</text>
<text x="344.4" y="213.5">8</text>
<text x="53.9" y="217.1">10</text>
<text x="140.6" y="217.1">7</text>
<text x="235.6" y="217.1">10</text>
<text x="324.1" y="217.1">7</text>
</g>
<g font-size="3.2" fill="#f00">
<text x="66.8" y="54.8" transform="rotate(-90 66.8 54.8)">11</text>
<text x="151.4" y="54.8" transform="rotate(-90 151.4 54.8)">11</text>
<text x="248.5" y="54.8" transform="rotate(-90 248.5 54.8)">11</text>
<text x="333.1" y="54.8" transform="rotate(-90 333.1 54.8)">11</text>
<text x="66.8" y="125.3" transform="rotate(-90 66.8 125.3)">11</text>
<text x="151.4" y="125.3" transform="rotate(-90 151.4 125.3)">11</text>
<text x="248.5" y="125.3" transform="rotate(-90 248.5 125.3)">11</text>
<text x="334.9" y="125.3" transform="rotate(-90 334.9 125.3)">11</text>
<text x="66.8" y="197.7" transform="rotate(-90 66.8 197.7)">11</text>
<text x="151.4" y="197.7" transform="rotate(-90 151.4 197.7)">11</text>
<text x="248.5" y="197.7" transform="rotate(-90 248.5 197.7)">11</text>
<text x="334.9" y="197.7" transform="rotate(-90 334.9 197.7)">11</text>
</g>
<g font-size="3.2">
<text x="66.8" y="75.1" transform="rotate(-90 66.8 75.1)">6</text>
<text x="151.4" y="75.1" transform="rotate(-90 151.4 75.1)">6</text>
<text x="248.5" y="75.1" transform="rotate(-90 248.5 75.1)">6</text>
<text x="333.1" y="75.1" transform="rotate(-90 333.1 75.1)">6</text>
<text x="66.8" y="145.7" transform="rotate(-90 66.8 145.7)">6</text>
<text x="151.4" y="145.7" transform="rotate(-90 151.4 145.7)">6</text>
<text x="248.5" y="145.7" transform="rotate(-90 248.5 145.7)">6</text>
<text x="334.9" y="145.7" transform="rotate(-90 334.9 145.7)">6</text>
<text x="66.8" y="218" transform="rotate(-90 66.8 218)">6</text>
<text x="151.4" y="218" transform="rotate(-90 151.4 218)">6</text>
<text x="248.5" y="218" transform="rotate(-90 248.5 218)">6</text>
<text x="334.9" y="218" transform="rotate(-90 334.9 218)">6</text>
</g>
</svg>
